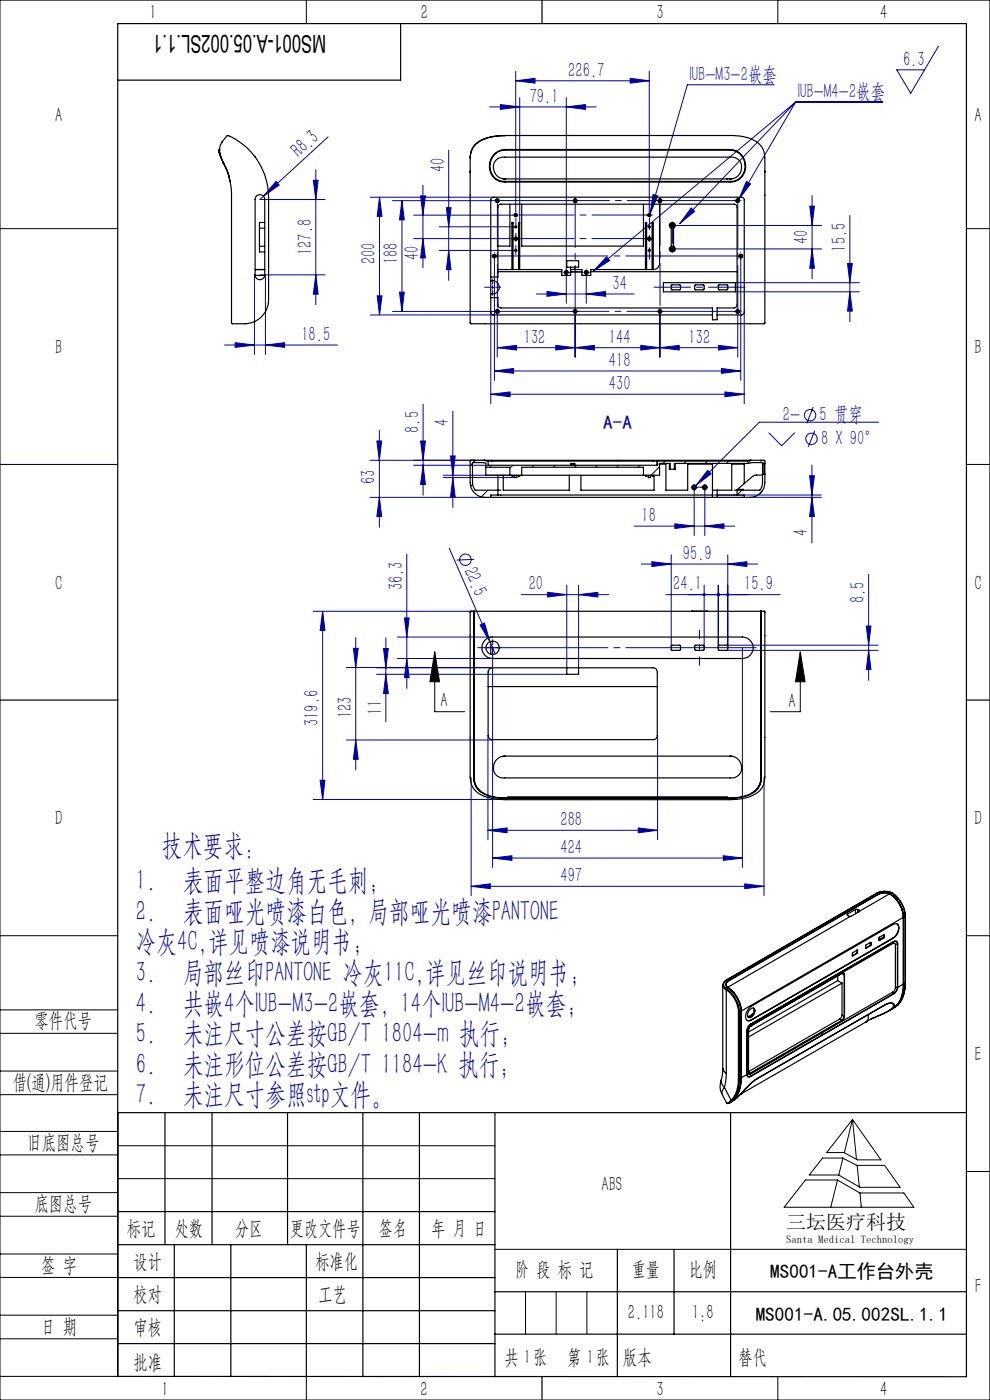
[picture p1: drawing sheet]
<svg xmlns="http://www.w3.org/2000/svg" width="210mm" height="297mm" viewBox="0 0 210 297" stroke-linecap="round" stroke-linejoin="round" font-family="sans-serif">
<g fill="none" stroke="#0000a0" stroke-width=".21">
<path d="M109.4 17.1l4.1-.5v1zM109.4 15.1v29.9M109.4 17.1h28.3M133.7 16.6l4 .5-4 .5zM137.7 15.1v29.9M164.3 18h-18.5l-7.9 27.3M199.1 9.8l-5.9 10-3-5h5.9M58.6 38.5l.6 .8-3.3 2.3zM66.5 38.2h1l-.5 4.1zM67 36v28.7M69.6 29l-13.7 12.6M89.7 39.3v17.5"/>
<path d="M95.2 31.9v27.6M103.9 22.7h22.6M106.2 22.2l4 .5-4 .5zM110.2 20.7v26.5M120.1 22.7l4.1-.5v1zM120.1 20.7v43.6M158.3 38.5l.9 .5-2.5 3.3zM168.8 21.7h18.4M168.8 21.7l-12.1 20.6M168.8 21.7l-24.6 25.7M168.8 21.7l-42.9 35.8M54 58.3v16.9"/>
<path d="M55.1 58.3h13.9M55.9 41.6l-.8 .7h13.9M56.3 58.3v16.9M67 58.3l.5 4.1h-1zM78.5 41.8h26.2M80.5 41.8v25M80.5 41.8l.5 4.1h-1zM83.3 42.6h22.5M85.3 42.6l.5 4h-1.1zM85.3 42.6v23.5M87.7 50.6h22M89.2 41.6h1l-.5 4z"/>
<path d="M89.7 50.6l.5 4.1h-1zM93.2 53.1h16.2M93.2 48.1h16.2M94.7 44.1h1l-.5 4zM95.2 53.1l.5 4.1h-1zM104.6 54.3h.6M104.9 54v26.7M105.5 42.3v.6M109.4 45.3v.6M109.4 50.3v.6M109.7 45.6h-22M119.8 57.8h.6"/>
<path d="M121.7 42.6h.6M122 42.3v.6M124 57.8h.7M124.4 57.5v6.8M128.7 54.5l.6 .8-3.4 2.2zM137.4 50.6h.6M137.4 45.6h.6M137.7 45.3v.6M137.7 50.3v.6M138.5 41.3l1 .3-1.6 3.7zM139.7 42.6h.6M140 42.3v.6"/>
<path d="M142.3 47.8h32M142.3 52.8h32M142.6 47.5v.6M142.6 52.5v.6M146.6 44.1l.8 .7-3.2 2.6zM156 60h26.3M156.2 42.6h.6M156.5 42.3v.6M156.8 54.3h.6M157.1 54v26.7M171.8 43.7h1l-.5 4.1zM172.3 52.8l.5 4.1h-1z"/>
<path d="M172.3 41.5v17.7M179.8 55.9h1l-.5 4.1zM180.3 45.7v22.6M47.6 73.2h24M49.9 72.7l4.1 .5-4.1 .5zM56.3 73.2l4.1-.5v1zM78.5 66.8h26.2M80 62.8h1l-.5 4zM83.3 66.1h22.5M84.7 62h1.1l-.5 4.1zM104.1 66.2v19.5M104.2 61h.6"/>
<path d="M104.5 60.6v.7M104.9 78.7l4-.5v1zM104.9 78.7h52.2M105.5 73.8l4.1-.5v1zM105.5 66.8v9M105.5 73.8h51M105.5 65.8v.6M113.8 62.4h20.7M116 61.8l4.1 .6-4.1 .5zM117.9 73.3l4.1 .5-4.1 .5zM121.7 66.1h.6M122 73.8l4.1-.5v1z"/>
<path d="M122 66.8v9M122 65.8v.6M124.4 62.4l4-.6v1.1zM135.9 73.3l4.1 .5-4.1 .5zM139.7 66.1h.6M140 73.8l4.1-.5v1zM140 65.8v10M152.4 73.3l4.1 .5-4.1 .5zM153 78.2l4.1 .5-4.1 .5zM156 61.9h26.3M156.2 66.1h.6M156.5 65.8v10"/>
<path d="M157.9 66.2v19.5M180.3 61.9l.5 4.1h-1zM78.5 97.6h24.2M79.9 93.6h1.1l-.5 4zM80.5 91.3v20.6M87.7 98.7h15.8M89.2 93.6h1l-.5 4zM89.7 85.7v19.4M89.7 98.7l.5 4.1h-1zM95.6 96.7h1l-.5 4.1zM96.1 87.2v20.5M104.1 83.6l4.1-.5v1.1z"/>
<path d="M104.1 83.6h53.8M150.1 99.8l.7 .7-3.2 2.5zM153.8 83.1l4.1 .5-4.1 .6zM163.1 91.8l2.7 2.8 2.8-2.8M172.2 98.7v16.5M172.5 86.4l-1.4 3.4M172.8 91.4l-1.4 3.4M186.4 89.6h-25.3l-13.5 13.4M78.5 105.5h24.4M80.5 105.5l.5 4.1h-1.1zM86.3 117.6v28.4M94.1 101.3h15.1"/>
<path d="M94.1 100.8h14.7M95.3 116.3l8.6 19.8M96.1 101.3l.5 4.1h-1zM100.6 118.7l-3.7 .1M134.5 111.6h21.4M136 119.7h24.7M138.3 119.2l4.1 .5-4.1 .5zM142.4 117.7v19.4M143.2 111.1l4 .5-4 .5zM146.9 103.4h.7M147.2 103.1v10.5M147.6 103l-.7 .7"/>
<path d="M149.2 103.4h.6M149.5 111.6l4.1-.5v1zM149.5 103.1v10.5M151.1 105h23.1M154.4 119.7l4-.5v1zM154.4 117.7v19.4M159.1 105.5h15.1M171.7 100.9h1.1l-.6 4.1zM172.2 105.5l.6 4.1h-1.1zM66.4 129.7h34.2M68.4 129.7v39.9M68.4 129.7l.5 4h-1z"/>
<path d="M75 137.5h1l-.5 4.1zM75.5 135.3v28M81.4 137.6h1l-.6 4.1zM81.8 135.3v17.8M84.3 135.1h20.2M84.3 139.7h20.2M85.8 131.1h1l-.5 4zM86.3 139.7l.5 4.1h-1zM101.8 132.6l1-.4 1.1 3.9zM103.9 136.1l1.2 2.6M104.2 137.4h.6M104.5 137.1v46.9"/>
<path d="M110.6 126.1h18.5M116.2 125.7l4 .4-4 .5zM120.2 124.1v17.6M122.7 126.1l4.1-.4v.9zM122.7 124.1v17.6M141.3 126.1h24.2M149.4 124.1v13M152.4 124.1v13M154.2 136.9h32.1M154.2 138h32.1M157.5 137.4v46.6M183.8 132.8h.9l-.4 4.1z"/>
<path d="M184.3 138l.4 4h-.9zM184.3 121.8v22.5M73.5 141.6h30.9M73.5 157h30.9M75.5 157l.5 4.1h-1zM79.9 143h40.3M79.9 141.7h24.5M81.8 143l.6 4.1h-1zM103.5 156v22.1M139.5 156v22.1M66.4 169.6h40.8M67.9 165.5h1l-.5 4.1z"/>
<path d="M99.9 165v25M103.5 176.1l4.1-.5v1.1zM103.5 176.1h36M135.4 175.6l4.1 .5-4.1 .6zM162.1 165v25M99.9 188l4.1-.5v1zM99.9 188h62.2M104.5 182l4.1-.5v1zM104.5 182h53M153.4 181.5l4.1 .5-4.1 .5zM158 187.5l4.1 .5-4.1 .5z"/>
<circle cx="171.8" cy="88.1" r="1.21"/>
<circle cx="172.1" cy="93.1" r="1.22"/>
<circle cx="98.7" cy="118.7" r="1.22"/>
</g>
<g fill="none" stroke="#000" stroke-width=".21">
<path d="M0 0h210v297h-210zM65 0v5M165 0v5M0 48.5h25M205 48.5h5M0 98.5h25M205 98.5h5M92.2 138.3l1 6.3h-2zM92.2 138.3v12.7h6.4M169.8 138.3l1 6.3h-2.1zM169.8 138.3v12.7h-6.4M0 198.5h25"/>
<path d="M205 198.5h5M0 214.2h25M0 219.2h25M0 232.2h25M0 227.2h25M25 236v56h-25M180.8 237.5l6.1 8.6h-5l-2.9-1.6h-3.6zM180.8 237.5l-1.7 7M180.8 237.5l.9 8.5M0 245h25M0 240h25M0 258h25"/>
<path d="M0 253h25M25 243.1h80M25 250h80M170.9 250.3h6.7l4.8 2.8h9.3l2.2 3h-27.6zM174.5 245.7h4.3l3 1.5h5.8l3.3 4.7h-8.5l-4.5-2.6h-6.2zM177.7 250.3l-1.5 5.8M178.8 245.7l-.9 3.6M181.8 247.2l.5 4.6M182.4 253.1l.3 3M205 248.5h5M0 271h25M0 266h25"/>
<path d="M0 279h25M105 265h100M111.5 274v9M118 274v9M124.5 274v9M0 284h25M65 292.1v4.9M153.7 292h.1M165 292v5"/>
</g>
<g fill="none" stroke="#0000a0" stroke-width=".21" stroke-dasharray="30.5 1.3 1.3 1.3">
<path d="M104.3 54.3h-.1M104.9 53.7v-.1M104.9 54.9v.1M104.9 42.6h.1M105.5 41.9h.1M108.8 50.6h.1M108.8 45.6h.1M109.4 50h.1M109.4 51.2v.1M109.4 45h.1M119.5 57.8h-.1M120.1 57.1v-.1"/>
<path d="M120.1 58.4v.1M120.8 57.8h.1M121.4 42.6h.1M122 41.9h.1M122.6 42.6h.1M123.8 57.8h-2.9M124.4 57.1v-.1M124.4 58.4v.1M125 57.8h.1M137.1 50.6h.1M137.1 45.6h.1M137.8 50h.1"/>
<path d="M137.8 51.2v.1M137.8 45h.1M138.4 50.6h.1M138.4 45.6h.1M139.4 42.6h-.1M140 41.9v-.1M140.6 42.6h.1M142 47.8h-.1M142 52.8h-.1M142.6 47.2v-.1M142.6 48.4v3.3M142.6 52.2v-.1"/>
<path d="M142.6 53.4v.1M143.3 47.8h.1M143.3 52.8h.1M155.9 42.6h-.1M156.5 54.3h-.1M156.5 41.9v-.1M157.1 53.7v-.1M157.1 54.9v.1M157.1 42.6h.1M157.8 54.3h.1M103.9 60.9h-1.1M104.5 60.3v-1.1"/>
<path d="M104.5 61.6v1M104.9 66.1h-.1M105.1 60.9h1.1M105.5 65.4v-.1M105.5 66.7v.1M121.4 66.1h-.1M122 65.4v-.1M122 66.7v.1M122.6 66.1h.1M139.4 66.1h-.1M140 65.4v-.1M140 66.7v.1"/>
<path d="M140.6 66.1h.1M155.9 66.1h-.1M156.5 65.4v-.1M156.5 66.7v.1M157.1 66.1h.1M146.9 103.4h-.3M147.3 103v-.3M147.3 103.7v.3M147.6 103.4h1.3M149.2 103.4h-.3M149.5 103v-.3M149.5 103.7v.3"/>
<path d="M149.8 103.4h.3M103.9 137.4h-1.1M104.5 136.8v-1.1M104.5 138v1.1M105.1 137.4h1.1"/>
</g>
<path d="M110.1 50.6h27.2" fill="none" stroke="#0000a0" stroke-width=".21" stroke-dasharray="30.5 1.3 1.3 1.3" stroke-dashoffset="18.8"/>
<path d="M109.4 46.2v7.8" fill="none" stroke="#0000a0" stroke-width=".21" stroke-dasharray="30.5 1.3 1.3 1.3" stroke-dashoffset="28.5"/>
<path d="M110.1 45.6h27.2" fill="none" stroke="#0000a0" stroke-width=".21" stroke-dasharray="30.5 1.3 1.3 1.3" stroke-dashoffset="18.7"/>
<path d="M105.5 54.3h50.7" fill="none" stroke="#0000a0" stroke-width=".21" stroke-dasharray="30.5 1.3 1.3 1.3" stroke-dashoffset="7"/>
<path d="M140 43.2v21.6" fill="none" stroke="#0000a0" stroke-width=".21" stroke-dasharray="30.5 1.3 1.3 1.3" stroke-dashoffset="21.6"/>
<path d="M106.1 42.6h50.1M106.1 66.1h49.9" fill="none" stroke="#0000a0" stroke-width=".21" stroke-dasharray="30.5 1.3 1.3 1.3" stroke-dashoffset="7.4"/>
<path d="M156.5 43.2v22.4" fill="none" stroke="#0000a0" stroke-width=".21" stroke-dasharray="30.5 1.3 1.3 1.3" stroke-dashoffset="21.2"/>
<path d="M137.8 46.2v8.8" fill="none" stroke="#0000a0" stroke-width=".21" stroke-dasharray="30.5 1.3 1.3 1.3" stroke-dashoffset="28"/>
<path d="M105.5 43.2v21.9" fill="none" stroke="#0000a0" stroke-width=".21" stroke-dasharray="30.5 1.3 1.3 1.3" stroke-dashoffset="21.4"/>
<path d="M122 43.2v22.5" fill="none" stroke="#0000a0" stroke-width=".21" stroke-dasharray="30.5 1.3 1.3 1.3" stroke-dashoffset="21.1"/>
<path d="M160.4 137.4h-59.1" fill="none" stroke="#0000a0" stroke-width=".21" stroke-dasharray="30.5 1.3 1.3 1.3" stroke-dashoffset="2.8"/>
<path d="M148.4 133.7v7.5" fill="none" stroke="#0000a0" stroke-width=".21" stroke-dasharray="30.5 1.3 1.3 1.3" stroke-dashoffset="28.6"/>
<path d="M138.8 60.9h19.2" fill="none" stroke="#0000a0" stroke-width=".21" stroke-dasharray="30.5 1.3 1.3 1.3" stroke-dashoffset="22.8"/>
<g fill="none" stroke="#000" stroke-width=".25">
<path d="M25 5v287.1M25 5h180v287.1l-180-.1M85 5v12h-60M115 0v5M0 148.5h25M205 148.5h5M25 236h180M35 236v28.1M45 236v28.1M61 236v28.1M77 236v56.1M89 236v56.1"/>
<path d="M105 236v56.1M155 236v56.1M25 257h80M25 264.1h80M25 271h80M25 278.1h80M37 264.1v28M49 264.1v28M65 264.1v28M105 274h100M131 265v27.1M143 265v18"/>
<path d="M25 285h80M105 283h100M115 292v5"/>
</g>
<path d="M169.8 138.3l1 6.3h-2.1zM92.2 138.3l1 6.3h-2z" fill="#000"/>
<g fill="#0000a0">
<path d="M101.8 132.6l1-.4 1.1 3.9z"/>
<path d="M58.6 38.5l.6 .8-3.3 2.3z"/>
<path d="M138.5 41.3l1 .3-1.6 3.7zM158.3 38.5l.9 .5-2.5 3.3zM146.6 44.1l.8 .7-3.2 2.6zM128.7 54.5l.6 .8-3.4 2.2z"/>
<path d="M56.3 73.2l4.1-.5v1zM49.9 72.7l4.1 .5-4.1 .5z"/>
<path d="M120.1 22.7l4.1-.5v1zM106.2 22.2l4 .5-4 .5z"/>
<path d="M116.2 125.7l4 .4-4 .5zM122.7 126.1l4.1-.4v.9zM104.5 182l4.1-.5v1zM153.4 181.5l4.1 .5-4.1 .5zM138.3 119.2l4.1 .5-4.1 .5zM154.4 119.7l4-.5v1zM152.1 125.9a.35 .35 0 0 0 .2 .6 .35 .35 0 0 0 .4-.4h-.3h.3a.34 .34 0 0 0-.3-.3 .34 .34 0 0 0-.3 .1zM154.2 125.9l-.2 .2h.4h-.4a.34 .34 0 0 0 .4 .4 .34 .34 0 0 0 .3-.5 .34 .34 0 0 0-.5-.1zM149.1 125.9a.34 .34 0 0 0 .1 .6 .34 .34 0 0 0 .5-.4h-.3h.3a.34 .34 0 0 0-.3-.3 .34 .34 0 0 0-.3 .1zM152.1 125.9l-.1 .2h.4h-.4a.34 .34 0 0 0 .5 .3 .34 .34 0 0 0 .2-.5 .34 .34 0 0 0-.6 0zM150.1 99.8l-2.5 3.2 3.2-2.5zM143.2 111.1l4 .5-4 .5zM149.5 111.6l4.1-.5v1zM105.5 73.8l4.1-.5v1zM117.9 73.3l4.1 .5-4.1 .5zM122 73.8l4.1-.5v1zM135.9 73.3l4.1 .5-4.1 .5zM140 73.8l4.1-.5v1zM152.4 73.3l4.1 .5-4.1 .5zM116 61.8l4.1 .6-4.1 .5zM124.4 62.4l4-.6v1.1zM104.1 83.6l4.1-.5v1.1zM153.8 83.1l4.1 .5-4.1 .6zM104.9 78.7l4-.5v1zM153 78.2l4.1 .5-4.1 .5zM109.4 17.1l4.1-.5v1zM133.7 16.6l4 .5-4 .5z"/>
<path d="M158 187.5l4.1 .5-4.1 .5zM99.9 188l4.1-.5v1z"/>
<path d="M135.4 175.6l4.1 .5-4.1 .6zM103.5 176.1l4.1-.5v1.1z"/>
<path d="M68.4 129.7l.5 4h-1zM67.9 165.5h1l-.5 4.1z"/>
<path d="M81.8 143l.6 4.1h-1zM81.4 137.6h1l-.6 4.1zM89.7 98.7l.5 4.1h-1zM89.2 93.6h1l-.5 4zM96.1 101.3l.5 4.1h-1zM95.6 96.7h1l-.5 4.1zM80 62.8h1l-.5 4zM80.5 41.8l.5 4.1h-1zM95.2 53.1l.5 4.1h-1zM94.7 44.1h1l-.5 4zM66.5 38.2h1l-.5 4.1zM67 58.3l.5 4.1h-1z"/>
<path d="M85.8 131.1h1l-.5 4zM86.3 139.7l.5 4.1h-1zM183.8 132.8h.9l-.4 4.1zM184.3 138l.4 4h-.9zM171.7 100.9h1.1l-.6 4.1zM172.2 105.5l.6 4.1h-1.1zM79.9 93.6h1.1l-.5 4zM80.5 105.5l.5 4.1h-1.1zM89.2 41.6h1l-.5 4zM89.7 50.6l.5 4.1h-1zM171.8 43.7h1l-.5 4.1zM172.3 52.8l.5 4.1h-1zM85.3 42.6l.5 4h-1.1zM84.7 62h1.1l-.5 4.1zM179.8 55.9h1l-.5 4.1zM180.3 61.9l.5 4.1h-1z"/>
<path d="M75 137.5h1l-.5 4.1zM75.5 157l.5 4.1h-1z"/>
</g>
<g fill="none" stroke="#000" stroke-width=".25">
<path d="M46.4 31.9l.1 .5M46.4 31.9l1 2.7M46.4 31.9h.1M46.4 32.2l.1 .1M46.5 32.3h.1M46.5 32.3l.5 1.5M46.5 31.9h.1M46.5 31.7v.2M47.1 30.1h.1M47.2 30.1a3.1 3.1 0 0 0-.2 3.5l.4 .9M47.3 34.5l.1 .1M47.4 34.6l.7 1.3 .5 1.5"/>
<path d="M47.4 34.6l-.2-.3 .4 .6M47.4 34.6l.9 2.2 .5 1.7v-.2M48.6 28.9l-.4-.2-1.1 1.4M48.7 28.9l.9 .4a14.5 14.5 0 0 1 4.6 4.1M54.2 33.3v.1M54.2 33.4a14.5 14.5 0 0 1 2.8 8.5v21.7a5.2 5.2 0 0 1-6.1 5.1l-1.8-.1v-27.2a13.3 13.3 0 0 0-.6-4h.1M99.7 33.5a4.3 4.3 0 0 1 3.7-4.3l3.2-.5h48.1a8.4 8.4 0 0 1 6.7 2.3l.5 .8 .3 1.7M99.7 36.5l.1 .1M99.8 36.3l-.1 .2M104.9 32.8a2.84 2.84 0 0 1 2.3-.9h47.5a3.3 3.3 0 0 1 3.3 3 3.3 3.3 0 0 1-2.7 3.6h-48.2a3.3 3.3 0 0 1-3-2.1 3.3 3.3 0 0 1 .8-3.6zM105 32.6l.8-.6 1.1-.3h47.8a3.5 3.5 0 0 1 3.4 3.2 3.5 3.5 0 0 1-2.9 3.7h-48.1a3.4 3.4 0 0 1-3.2-2.3 3.4 3.4 0 0 1 1.1-3.7zM106.7 37.9l.4 .1"/>
<path d="M106.9 38h48.2M107.1 38a2.32 2.32 0 0 1-2.5-2.4 2.32 2.32 0 0 1 2.5-2.3h47.8a2.31 2.31 0 0 1 2.4 2.3 2.31 2.31 0 0 1-2.4 2.4M107.1 38h.1M107.2 28.8a9.7 9.7 0 0 0-6.3 1.8l-.6 .8-.4 1-.2 1.1 .1 3.1M154.1 38h.1M154.9 38h.1M155.3 37.9l-.4 .1M162.2 33.5v35l-.1 .2-62.3-.1-.1-32.1M54.1 57.2h2.1M54.1 58.4h2.1M54.4 41.6a1.04 1.04 0 0 1 1.2-.2 1.04 1.04 0 0 1 .6 .9v16a1.02 1.02 0 0 1-1.1 1 1.02 1.02 0 0 1-1-1v-16.2zM55 52.2v1.2h1.2"/>
<path d="M55 48.4h1.2M55 52.2h1.2M55 48.4v3.8M56.2 47.2h-1.2v1.2M104.1 58.8h1.5v-14.8a.6 .6 0 0 1 .7-.7h49.5a.6 .6 0 0 1 .6 .7v20.7a.67 .67 0 0 1-.6 .6h-3.7v2.5h-1v-2.5h-44.8a.66 .66 0 0 1-.7-.6v-1.6h-1.5M104.1 59.6a1.41 1.41 0 0 1 1.8 1.3 1.41 1.41 0 0 1-1.8 1.4M105.6 57.6h13.6M108.2 43.3v8.9h-2.6M108.6 57.2v-10h.2v10M110 57.2v-10h.2v10M110.7 43.3v8.9h25.8v-8.9M120 57.6h.3"/>
<path d="M120.2 55.3h2.5v1.4h-2.5zM121 56.7v1.7h-1.8v-1.2h-13.6M121 57.2h2.4v1.2h1.9v-1.2h13.3M121 57.6h2.4M121.9 56.7v.5M124.2 57.6h.3M125.3 57.6h31.1M136.9 57.2v-10h.3v10M138.3 57.2v-10h.3v10M139.9 43.3v12.5a1.33 1.33 0 0 1-1.3 1.4M140.7 60h15.3v1.9h-15.3zM142.1 47.5a.64 .64 0 0 1 1-.1 .64 .64 0 0 1-.2 1v3.8a.63 .63 0 0 1 .2 1 .63 .63 0 0 1-1 0 .63 .63 0 0 1 .3-1v-3.8l-.3-.3z"/>
<path d="M142.5 60.4h1.8l.1 .9-.2 .2h-1.7l-.1-.2zM147.5 60.4h1.8l.1 .9-.2 .2h-1.7l-.1-.2zM151.1 66.8h-46.4a.6 .6 0 0 1-.6-.6v-23.8a.6 .6 0 0 1 .6-.6h52.5a.6 .6 0 0 1 .7 .6v23.8a.6 .6 0 0 1-.7 .6h-5.1M152.5 60.4h1.8v1l-1.8 .1-.1-.2zM102.7 97.6l-2.9 .1-.1 4.7a3.2 3.2 0 0 0 3.2 3.1h1.2M102.7 97.6h.1M102.7 97.6h56.5M102.7 97.6h.3M102.8 97.6h.1M102.8 97.6l.7 .2M103 99.1h5.2v1.7M103.5 97.8v.9h35.9l.1-.9"/>
<path d="M103.5 97.8h36M121 98.7v-.4h.9v.4M121 98.5h.9M139.4 98.5h.1M139.9 98.5h1.4v5.5h4.6v-5.5h5.2v7M142 99.6h.2M142 98.3v1.3M142.2 99.6v-1.3h-2.3v2.5h-1.3v.2h-.3v-.2h-1.1v.2h-.3v-.2h-26.7v.2h-.2v-.2h-1.2v.2h-.2v-.2h-5.6v-2.5l-.4-.2h-2.4l.1 4.7 .5 1.2h5.5M142.2 99.6h.9M143.1 99.6h.1M143.2 98.3v1.3M157.9 98.5h-2.7v5.5h-4.1"/>
<path d="M157.9 98.3v4.3M159 97.6h.3M159.1 97.6h.2M159.2 97.6h.1M159.2 97.6l-.6 .2h-19.1M159.3 97.6h2.9v.7M161.7 98.3v-.2h-2.3l-.8 .2h-15.5v1.3M161.7 98.3h.3l.1 .2M161.7 98.3v2.3M162.1 98.5v2M162.2 98.3l-.1 .2M162.2 98.3v2.3"/>
<path d="M104.1 105.5h53.8M105.6 105h45.5M105.6 105h-1.5v.5M105.6 100.8v4.2M106.8 100.8v3.2h14v-3.2M109.2 100.8v.5h.4v-.5M110.7 100.8v-1.7h25.8v1.7M123.2 100.8v3.2h15.5v-3.2M137.5 100.8v.5h.5v-.5M152.1 105h4.3M152.1 104v1.5M156.4 105h1.5v.5"/>
<path d="M156.5 104v-.2h1.2v.2M161.7 100.6v2.2l-.5 1.2h-5.4M161.7 100.8h-1.5l-.6 .3-3.2 2.8v1.1M162.1 100.5l-.4 .1M162.1 100.5l.1 .1M162.2 100.6v1.8a3.1 3.1 0 0 1-3.1 3.1h-1.2M99.7 129.9v35a4.3 4.3 0 0 0 3.7 4.3l1.7 .3 2.1 .1h47.5a8.8 8.8 0 0 0 6.6-2l.6-1 .3-1.7v-35M99.7 129.9h.1M99.9 129.7l-.2 .2M99.9 129.7h.1M99.9 129.7h.6M100.5 129.7h.1"/>
<path d="M100.5 129.7v34.6a4 4 0 0 0 3.2 4.6l1.3 .3 2.2 .2h47.5a8.2 8.2 0 0 0 5.9-1.9l.6-.9 .3-1.6v-35.3M100.5 129.8h.1M102.8 135.9l.7-.5 1-.3h53a2.28 2.28 0 0 1 2.3 2.3 2.28 2.28 0 0 1-2.3 2.3h-53a2.28 2.28 0 0 1-2.1-1.3 2.28 2.28 0 0 1 .4-2.5zM104.1 136.1v2.7M142.5 136.9h1.8l.1 .9-.2 .2h-1.7l-.1-.2zM146.6 129.7h-46v31.7a18.8 18.8 0 0 0 .3 5.2 5.2 5.2 0 0 0 4.4 2.6l1.9 .1h47.5a7.4 7.4 0 0 0 6-2.1 5 5 0 0 0 .7-3.6v-33.9h-11.3M146.6 129.7h.3M146.9 129.7h3M147.5 136.9h1.8l.1 .9-.2 .2h-1.7l-.1-.2zM149.9 129.7h.2M152.5 136.9h1.8v1l-1.8 .1-.1-.2zM161.3 129.7h.2"/>
<path d="M161.4 129.8h.1M161.5 129.7h.5M162 129.7l.2 .2M162 129.7h.1M162.2 129.9h.1M103.5 145.7h35.9M103.9 141.8l.3-.1h34.3a.85 .85 0 0 1 .9 .9v13.4a.85 .85 0 0 1-.9 .9h-34.1a.9 .9 0 0 1-.9-.9v-13.4zM120.2 141.7v1.3h2.5v-1.3M100.5 164.9a3.4 3.4 0 0 0 2 3.3M107.1 160.4l-.6 .1M107.1 160.4a2.41 2.41 0 0 0-2.3 1.7 2.41 2.41 0 0 0 1 2.7l.7 .2h48.4a2.23 2.23 0 0 0 2.3-1.3 2.23 2.23 0 0 0-.7-2.7l-.6-.4-1-.2M107.1 160.4h47.8"/>
<path d="M107.6 169h46.7M154.9 160.4l.6 .1M161.5 164.9a3.7 3.7 0 0 1-2.1 3.4M179.8 193.9v.3M179.8 194.2l.6 .2M180.4 194.4l-26 15M181.5 192.9h.5M181.5 192.9l-1.7 1M181.5 192.9v.9M182 192.9l.2 .2M182 192.9v.7M182.2 193.4l-1.8 1"/>
<path d="M182.2 193.1l.2 .2M182.2 193.1v.3M182.4 193.3l-.2 .1M184.6 200v.6M184.6 199.9l.1 .1M184.7 200h.1M184.7 200v.4M184.7 200l-.1-.1-.9 .5-.1 .7M186 189.5l-31.9 18.4M186.3 189.7l-31.8 18.4M186.3 189.7v.1M186.4 199.5h.1"/>
<path d="M186.5 199.5h.1M187.4 199l-.9 .5M187.4 199h.1M187.5 199l-1 .5M187.5 198.8l-.1 .2M187.5 198.7l-1.1 .7M187.5 198.3l.1 .1M187.5 198.3v.5M187.5 198.8h.1M187.6 198.4l-.1-.1-1.1 .6 .1 .6M187.6 198.8l-.1 .2M187.6 198.4v.4"/>
<path d="M188.7 189.6a6.4 6.4 0 0 1 2.9 5l-34.4 19.9M188.7 189.6l-.2-.1a3.1 3.1 0 0 0-2.1 .2l-31.8 18.4M188.7 189.6l-6.3 3.7M188.8 189.6a3 3 0 0 0-2.5 .1M188.8 189.6l.2 .1M188.9 189.8h.1M189 189.7a6.2 6.2 0 0 1 2.7 4.9M189 189.8a6.3 6.3 0 0 1 2.6 4.8M189 189.7v.1M189.1 189.4a3.8 3.8 0 0 0-3.1 .1M189.1 189.4l-.3 .2M189.1 189.4l.2 .1"/>
<path d="M189.2 189.4a3.9 3.9 0 0 0-3.3 .1h.1M189.2 189.4h-.1M189.2 189.4l.2 .1M189.3 189.5a6.6 6.6 0 0 1 2.7 4.9M189.3 189.5h.1M189.3 199l-30 17.4M189.3 199l.1 .1M189.4 189.5a6.5 6.5 0 0 1 2.7 4.8M189.4 199.1a2.31 2.31 0 0 0 1-3l-.5-.1-.5 .1-30 17.3a2.25 2.25 0 0 0-.9 3.1l.6 .1 .3-.2M189.4 199.1l-30 17.3M189.5 199.7h.2a.51 .51 0 0 1 .5 0 .51 .51 0 0 1 .2 .6M189.5 199.7v.1"/>
<path d="M189.5 199.8l-.1 .3M189.5 199.8h.7l.2 .5M189.5 199.7l-30.2 17.6M189.5 199.8l-15.1 8.7M190.3 196a2.1 2.1 0 0 1-.8 2.9l-.2 .1M191.6 194.6h.1M191.6 194.6v14.2M191.7 194.6v14.1M192 194.4l-.3 .2M192 194.4v14.2M192.1 194.3l-.1 .1M192.1 194.3v14.2"/>
<path d="M153.8 209.8l-.4-.4-.1-.5v17.8M153.8 209.8l.3 .2M154 209.7l-.2 .1M154 209.7l.2 .1M154 208.8l.4 .7M154.1 210a6.2 6.2 0 0 1 2.5 4.7M154.1 210v17.7M154.1 207.9l-.6 .6-.2 .5M154.1 207.9h.1a1.01 1.01 0 0 0-.7 .8 1.01 1.01 0 0 0 .5 1M154.2 209.8a6.4 6.4 0 0 1 2.6 4.9M154.2 209.8l-.1 .2M154.3 209.5a6.4 6.4 0 0 1 2.9 5l-.4 .2"/>
<path d="M154.3 209.5l-.3 .2M154.4 209.4l.2 .2M154.5 208.1a.79 .79 0 0 0-.5 .6 .79 .79 0 0 0 .3 .8M154.5 208.1l-.6 .8M154.5 208.1h.1M154.6 209.6a6.4 6.4 0 0 1 2.6 4.9M154.6 209.6a6.6 6.6 0 0 1 2.6 4.8M154.6 208.1a.74 .74 0 0 0-.6 .6 .74 .74 0 0 0 .4 .7M154.6 208.1h-.1M156.6 214.7h.2M156.6 214.7v14.1M156.8 214.7v14.1"/>
<path d="M157.2 214.4h.1M157.2 214.4v14.3M157.2 214.5v14.1M158.4 218.8v9.2M158.5 218.7l-.1 .1M158.5 218.7v9.2M158.7 218.5l-.2 .2M158.7 218.5v9.1M158.8 218.5v8.9M159 214.2a.63 .63 0 0 1 1-.2 .63 .63 0 0 1 0 .9 .88 .88 0 0 1-.4 .8 .88 .88 0 0 1-1 0 1.36 1.36 0 0 1 .4-1.5zM159.2 217.6l-.5 .9M159.3 217.6l-.4 .4-.1 .5"/>
<path d="M159.3 217.3l-.5 .4-.4 1.1M159.3 217.3l-.7 .6-.1 .8M159.3 217.3l-.1 .3M159.3 217.6l-.3 .3-.2 .6M159.3 217.6h.1M159.3 216.4l-.5 .1h-.3M159.3 216.4h.1M159.7 215.2l-1 .5M159.8 213.9a1.47 1.47 0 0 1-1.1 1.9M174.3 219.1l.1 .5M174.3 208.9l-15.1 8.7M174.3 219.1l-15.1 8.8"/>
<path d="M174.4 219.6l-15.2 8.7M174.4 219.6h.1M174.4 208.5l-.1 .4M174.4 208.5h.1M177.7 207v1M177.7 208l-18.9 10.9M177.7 208l.9 .6M178.1 216.2l-19.3 11.1M178.1 216.2l.5 .3M178.6 216.5h.1M178.6 216.5l-19.4 11.1M178.6 206.5l.5 .3"/>
<path d="M178.6 206.5h.4l.1 .3M178.6 215.3l-.1 .5-.4 .4M178.6 206.5h.1M178.6 206.5l-19.3 11.1M178.6 216.5l-19.3 11.1M178.6 208.6v6.7M178.6 208.6l-19.8 11.4M178.6 215.3l.5 .3M178.9 206.5h-.3M178.9 206.4l.2 .4M179.1 206.8h.1M179.1 215.6h.1"/>
<path d="M179.1 215.6l-.2 .5-.3 .4M179.1 206.8v8.8M179.1 215.6l-.5 .9M180.8 202.7v.1M180.8 202.7l.1 .1M181.7 202.2l.1 .1M181.7 202.2l-.9 .5M181.8 202.3l-.9 .5M181.8 201.5v.1M181.8 202l-.1 .2M181.8 201.6h.1M181.8 202l.1 .1"/>
<path d="M181.8 201.6v.4M181.9 201.6v-.1l-1.1 .7v.6h.1M181.9 202.1l-.1 .2M181.9 201.6v.5M183.6 201.1l.1 .1M183.6 201.1h.1M183.7 201.1v.1M183.7 216.8h.1M183.7 216.8l-26.5 15.3 .2-.4M184.2 215.3a1.37 1.37 0 0 1-.5 1.5M184.6 200.6h.1M184.6 200.6l-.9 .5"/>
<path d="M184.6 200.6l-.9 .6M184.7 200.4l-.1 .2M184.7 200.4h.1M185.3 215.9l-1.6 .9M185.3 215.9l-.6 .3M187.6 213.3h.1M187.6 213.2a1.67 1.67 0 0 1 2.1-.1l-.2 .6-.9 .7-3.4 1.6M187.6 213.2l-27 15.6M189.1 214.2l-.6 .3M189.1 212.9h-.6l-.9 .4M189.1 212.9h.1M189.1 212.9a.53 .53 0 0 1 .5 .4 .53 .53 0 0 1-.4 .6l-1.3 .9-2.6 1.1"/>
<path d="M189.4 200.1h.4l.1 .3M189.4 210.4l.1 .4M189.4 200.1l-15.1 8.8M189.4 210.4l-15.1 8.7M189.5 210.8l-15.1 8.8M189.5 210.8v.1M189.5 210.9l-15.1 8.7M189.9 209.5l-.1 .5-.4 .4M189.9 200.4v9.1M190.1 213.4h.1M190.4 200.3h.1M190.4 200.3l-.5 .1"/>
<path d="M190.4 200.3v9.1M190.4 209.4l-.5 .1M190.4 209.4h.1M190.4 209.5h-.5M190.4 209.5a1.78 1.78 0 0 1-.9 1.3M190.4 209.5h.1M190.4 209.4v.1M190.4 209.5a1.99 1.99 0 0 1-.9 1.4M190.4 200.3v9.2M191.6 208.8a5.5 5.5 0 0 1-2.6 5.4M191.6 208.8l-1.2 .7M191.7 208.7a6.4 6.4 0 0 1-1.6 4.7"/>
<path d="M192 208.6a6.8 6.8 0 0 1-1.6 4.6l-1.3 .9 1-.7M192 208.6l-.3 .1M192.1 208.5v.2a6.5 6.5 0 0 1-1.6 4.5M192.1 208.5l-.1 .1M153 228.9l-.2 1.9 .3 1.1M153 228.9v.4a1.87 1.87 0 0 0 .7 1.4M153.1 231.9h.1M153.1 231.9l1 2.1M153.3 226.7l-.3 2.2M153.3 226.7l.3 .6 .5 .4M153.7 230.7l-.6 1.2M153.7 230.7l1.4 2.7"/>
<path d="M154.1 227.7l-.4 3M154.1 234l.2 .1 .4-.1M154.7 234h.1M155.1 233.4l.2 .1M155.1 233.4l-.6 .5-.4 .1M155.3 233.5l-.6 .5M155.6 233.3h.1M156.3 232.9l-1.3 .9 .6-.5M156.6 228.8a6.1 6.1 0 0 1-1.5 4.6M156.6 228.8h.2M156.8 228.8a6.3 6.3 0 0 1-1.5 4.7M157.2 228.7a5.5 5.5 0 0 1-2.5 5.3"/>
<path d="M157.2 228.7l-.4 .1M157.2 228.6a6.3 6.3 0 0 1-1.6 4.7M157.2 232.1l-.2 .1M158.4 227.9h.1M158.4 228a.47 .47 0 0 0 .3 .4 .47 .47 0 0 0 .5-.1M158.4 228l-1.2 .6M158.5 227.9l-.1 .1M158.5 227.9v.2a.46 .46 0 0 0 .7 .2M158.7 227.6l.1 .3h.4M158.7 227.5l-.2 .4M158.7 227.6l-.2 .3M158.8 227.4l.1 .3 .4-.1"/>
<path d="M158.8 227.3v.1a.27 .27 0 0 0 .1 .3 .27 .27 0 0 0 .3-.1M158.8 227.3h.1M158.8 227.3l.4 .3M159.2 227.9v.4M159.2 228.3h.1M159.2 227.6h.1M160.6 228.8l-1.4 1.1-2.9 3M160.6 228.8a22.6 22.6 0 0 0-4.1 4l-.2 .1"/>
<circle cx="104.9" cy="54.3" r=".21"/>
<circle cx="104.9" cy="54.3" r=".34"/>
<circle cx="104.9" cy="54.3" r=".39"/>
<circle cx="104.9" cy="54.3" r=".25"/>
<circle cx="105.5" cy="42.6" r=".35"/>
<circle cx="105.5" cy="42.6" r=".25"/>
<circle cx="105.5" cy="42.6" r=".21"/>
<circle cx="105.5" cy="42.6" r=".39"/>
<circle cx="109.4" cy="45.6" r=".16"/>
<circle cx="109.4" cy="50.6" r=".28"/>
<circle cx="109.4" cy="45.6" r=".28"/>
<circle cx="109.4" cy="50.6" r=".15"/>
<circle cx="109.4" cy="50.6" r=".33"/>
<circle cx="109.4" cy="45.6" r=".33"/>
<circle cx="109.4" cy="50.6" r=".18"/>
<circle cx="109.4" cy="48.1" r=".22"/>
<circle cx="109.4" cy="53.1" r=".23"/>
<circle cx="109.4" cy="45.6" r=".18"/>
<circle cx="120.1" cy="57.8" r=".39"/>
<circle cx="120.1" cy="57.8" r=".25"/>
<circle cx="120.1" cy="57.8" r=".2"/>
<circle cx="120.1" cy="57.8" r=".35"/>
<circle cx="122" cy="42.6" r=".2"/>
<circle cx="122" cy="42.6" r=".38"/>
<circle cx="122" cy="42.6" r=".35"/>
<circle cx="122" cy="42.6" r=".25"/>
<circle cx="124.4" cy="57.8" r=".35"/>
<circle cx="124.4" cy="57.8" r=".25"/>
<circle cx="124.4" cy="57.8" r=".21"/>
<circle cx="124.4" cy="57.8" r=".39"/>
<circle cx="137.7" cy="45.6" r=".16"/>
<circle cx="137.7" cy="50.6" r=".28"/>
<circle cx="137.7" cy="45.6" r=".28"/>
<circle cx="137.7" cy="50.6" r=".15"/>
<circle cx="137.7" cy="50.6" r=".18"/>
<circle cx="137.7" cy="48.1" r=".22"/>
<circle cx="137.7" cy="53.1" r=".23"/>
<circle cx="137.7" cy="45.6" r=".18"/>
<circle cx="137.8" cy="50.6" r=".34"/>
<circle cx="137.8" cy="45.6" r=".34"/>
<circle cx="140" cy="42.6" r=".35"/>
<circle cx="140" cy="42.6" r=".25"/>
<circle cx="140" cy="42.6" r=".21"/>
<circle cx="140" cy="42.6" r=".39"/>
<circle cx="142.6" cy="47.8" r=".38"/>
<circle cx="142.6" cy="52.8" r=".38"/>
<circle cx="142.6" cy="47.8" r=".24"/>
<circle cx="142.6" cy="52.8" r=".25"/>
<circle cx="142.6" cy="47.8" r=".2"/>
<circle cx="142.6" cy="47.8" r=".34"/>
<circle cx="142.6" cy="52.8" r=".19"/>
<circle cx="142.6" cy="52.8" r=".35"/>
<circle cx="156.5" cy="42.6" r=".25"/>
<circle cx="156.5" cy="42.6" r=".2"/>
<circle cx="156.5" cy="42.6" r=".38"/>
<circle cx="156.5" cy="42.6" r=".35"/>
<circle cx="157.1" cy="54.3" r=".34"/>
<circle cx="157.1" cy="54.3" r=".39"/>
<circle cx="157.1" cy="54.3" r=".25"/>
<circle cx="157.1" cy="54.3" r=".2"/>
<circle cx="105.5" cy="66.1" r=".25"/>
<circle cx="105.5" cy="66.1" r=".21"/>
<circle cx="105.5" cy="66.1" r=".38"/>
<circle cx="105.5" cy="66.1" r=".34"/>
<circle cx="122" cy="66.1" r=".2"/>
<circle cx="122" cy="66.1" r=".35"/>
<circle cx="122" cy="66.1" r=".37"/>
<circle cx="122" cy="66.1" r=".25"/>
<circle cx="140" cy="66.1" r=".35"/>
<circle cx="140" cy="66.1" r=".25"/>
<circle cx="140" cy="66.1" r=".21"/>
<circle cx="140" cy="66.1" r=".38"/>
<circle cx="156.5" cy="66.1" r=".25"/>
<circle cx="156.5" cy="66.1" r=".2"/>
<circle cx="156.5" cy="66.1" r=".37"/>
<circle cx="156.5" cy="66.1" r=".35"/>
<circle cx="147.2" cy="103.4" r=".31"/>
<circle cx="147.2" cy="103.4" r=".5"/>
<circle cx="149.5" cy="103.4" r=".31"/>
<circle cx="149.5" cy="103.4" r=".5"/>
<circle cx="104.5" cy="137.4" r="1.41"/>
</g>
<g fill="none" stroke="#000" stroke-width=".21">
<path d="M100.2 98.3l-.5 .5M100.9 97.6l-.5 .5M104.3 98.7l-.4 .4M108.8 98.7l-.6 .6M113.3 98.7l-.4 .4M117.8 98.7l-.4 .4M122.3 98.7l-.5 .4M126.8 98.7l-.5 .4M131.2 98.7l-.4 .4M135.7 98.7l-.4 .4M139.9 99l-1.8 1.8M141.1 97.8l-.5 .5"/>
<path d="M145.6 97.8l-.5 .5M150.1 97.8l-.5 .5M154.6 97.8l-.5 .5M159.2 97.6l-.6 .7M100.3 102.7l-.5 .4M103.5 104l-1.4 1.4M157.4 104l-1 1M161.6 104.2l-.7 .7"/>
</g>
<g font-size="6.3" fill="#0000a0">
<text x="34.3" y="181.4">技术要求：</text>
<text x="28.8" y="188.8">1.</text>
<text x="38.8" y="188.8">表面平整边角无毛刺；</text>
<text x="28.8" y="195.3">2.</text>
<text x="38.8" y="195.3">表面哑光喷漆白色，局部哑光喷漆PANTONE</text>
<text x="28.8" y="201.8">冷灰4C,详见喷漆说明书；</text>
<text x="28.8" y="208.3">3.</text>
<text x="38.8" y="208.3">局部丝印PANTONE 冷灰11C,详见丝印说明书；</text>
<text x="28.8" y="214.8">4.</text>
<text x="38.8" y="214.8">共嵌4个IUB-M3-2嵌套，14个IUB-M4-2嵌套；</text>
<text x="28.8" y="221.3">5.</text>
<text x="38.8" y="221.3">未注尺寸公差按GB/T 1804-m 执行；</text>
<text x="28.8" y="227.8">6.</text>
<text x="38.8" y="227.8">未注形位公差按GB/T 1184-K 执行；</text>
<text x="28.8" y="234.3">7.</text>
<text x="38.8" y="234.3">未注尺寸参照stp文件。</text>
</g>
<text font-size="5.2" x="69.2" y="7.3" transform="rotate(-180 69.2 7.3)">MS001-A.05.002SL.1.1</text>
<g font-size="4.4" fill="#010000">
<text x="31.7" y="4.1">1</text>
<text x="89.2" y="4.1">2</text>
<text x="139.2" y="4.1">3</text>
<text x="186.7" y="4.1">4</text>
<text x="156.6" y="289.5">替代</text>
</g>
<g font-size="4.4" fill="#0000a0">
<text x="120.6" y="16.2">226.7</text>
<text x="146.3" y="17.1">IUB-M3-2嵌套</text>
<text x="191.6" y="13.9">6.3</text>
<text x="112.4" y="21.8">79.1</text>
<text x="169.3" y="20.7">IUB-M4-2嵌套</text>
<text x="63.4" y="33.6" transform="rotate(-43 63.4 33.6)">R8.3</text>
<text x="94.3" y="36.4" transform="rotate(-90 94.3 36.4)">40</text>
<text x="171.4" y="51.8" transform="rotate(-90 171.4 51.8)">40</text>
<text x="179.4" y="53.4" transform="rotate(-90 179.4 53.4)">15.5</text>
<text x="66.1" y="54.1" transform="rotate(-90 66.1 54.1)">127.8</text>
<text x="79.7" y="56" transform="rotate(-90 79.7 56)">200</text>
<text x="84.4" y="56" transform="rotate(-90 84.4 56)">188</text>
<text x="88.9" y="55.3" transform="rotate(-90 88.9 55.3)">40</text>
<text x="129.9" y="61.5">34</text>
<text x="63.9" y="72.3">18.5</text>
<text x="111.1" y="72.9">132</text>
<text x="129.2" y="72.9">144</text>
<text x="129.2" y="77.8">418</text>
<text x="146.1" y="72.9">132</text>
<text x="129.2" y="82.8">430</text>
<text x="166" y="89.4">2-</text>
<text x="173.8" y="89.4">5 贯穿</text>
<text x="88.9" y="91.8" transform="rotate(-90 88.9 91.8)">8.5</text>
<text x="95.2" y="90.3" transform="rotate(-90 95.2 90.3)">4</text>
<text x="174.2" y="94.4">8 X 90°</text>
<text x="79.6" y="102.7" transform="rotate(-90 79.6 102.7)">63</text>
<text x="136.1" y="110.7">18</text>
<text x="171.4" y="113.6" transform="rotate(-90 171.4 113.6)">4</text>
<text x="144.9" y="118.8">95.9</text>
<text x="85.4" y="125.2" transform="rotate(-90 85.4 125.2)">36.3</text>
<text x="98.3" y="121.1" transform="rotate(67 98.3 121.1)">22.5</text>
<text x="112.2" y="125.3">20</text>
<text x="142.8" y="125.3">24.1</text>
<text x="157.8" y="125.3">15.9</text>
<text x="183.4" y="128" transform="rotate(-90 183.4 128)">8.5</text>
<text x="67.6" y="154" transform="rotate(-90 67.6 154)">319.6</text>
<text x="74.6" y="152.4" transform="rotate(-90 74.6 152.4)">123</text>
<text x="81" y="151.6" transform="rotate(-90 81 151.6)">11</text>
<text x="118.9" y="175.3">288</text>
<text x="118.9" y="181.1">424</text>
<text x="118.9" y="187.1">497</text>
</g>
<g font-size="4.4">
<text x="11.7" y="25.9">A</text>
<text x="206.7" y="25.9">A</text>
<text x="11.7" y="75.1">B</text>
<text x="206.7" y="75.1">B</text>
<text x="11.7" y="125.1">C</text>
<text x="206.7" y="125.1">C</text>
<text x="93.4" y="149.9">A</text>
<text x="167.3" y="150.1">A</text>
<text x="11.7" y="175.1">D</text>
<text x="206.7" y="175.1">D</text>
<text x="7.3" y="217.9">零件代号</text>
<text x="206.7" y="225.1">E</text>
<text x="2.7" y="231">借(通)用件登记</text>
<text x="5.8" y="243.7">旧底图总号</text>
<text x="7.3" y="256.8">底图总号</text>
<text x="127.6" y="252.6">ABS</text>
<text x="26.9" y="261.9">标记</text>
<text x="37.1" y="261.9">处数</text>
<text x="49.9" y="261.9">分区</text>
<text x="61.5" y="261.9">更改文件号</text>
<text x="80.4" y="261.9">签名</text>
<text x="91.5" y="261.9">年 月 日</text>
<text x="8.7" y="269.8">签 字</text>
<text x="28.3" y="268.9">设计</text>
<text x="66.9" y="268.9">标准化</text>
<text x="109.3" y="270.8">阶 段 标 记</text>
<text x="134" y="270.8">重量</text>
<text x="146.1" y="270.8">比例</text>
<text x="206.8" y="274.4">F</text>
<text x="28.3" y="276">校对</text>
<text x="67.6" y="276">工艺</text>
<text x="133.2" y="279.8">2.118</text>
<text x="146.8" y="279.8">1:8</text>
<text x="8.7" y="282.9">日 期</text>
<text x="28.4" y="283">审核</text>
<text x="28.3" y="290.4">批准</text>
<text x="107.1" y="289.5">共 张</text>
<text x="111.1" y="289.5">1</text>
<text x="120.3" y="289.5">第 张</text>
<text x="124.5" y="289.5">1</text>
<text x="132.1" y="289.5">版本</text>
<text x="34.2" y="296.1">1</text>
<text x="89.2" y="296.2">2</text>
<text x="139.2" y="296.2">3</text>
<text x="186.7" y="296.2">4</text>
</g>
<text font-size="4.2" x="166.8" y="260.7">三坛医疗科技</text>
<text font-size="4.1" fill="#0000a0" x="128" y="90.9">A-A</text>
<g font-size="4.1">
<text x="163.4" y="271.1">MS001-A工作台外壳</text>
<text x="160.3" y="280.2">MS001-A.05.002SL.1.1</text>
</g>
<text font-size="2.3" x="166.8" y="263.6">Santa Medical Technology</text>
</svg>
